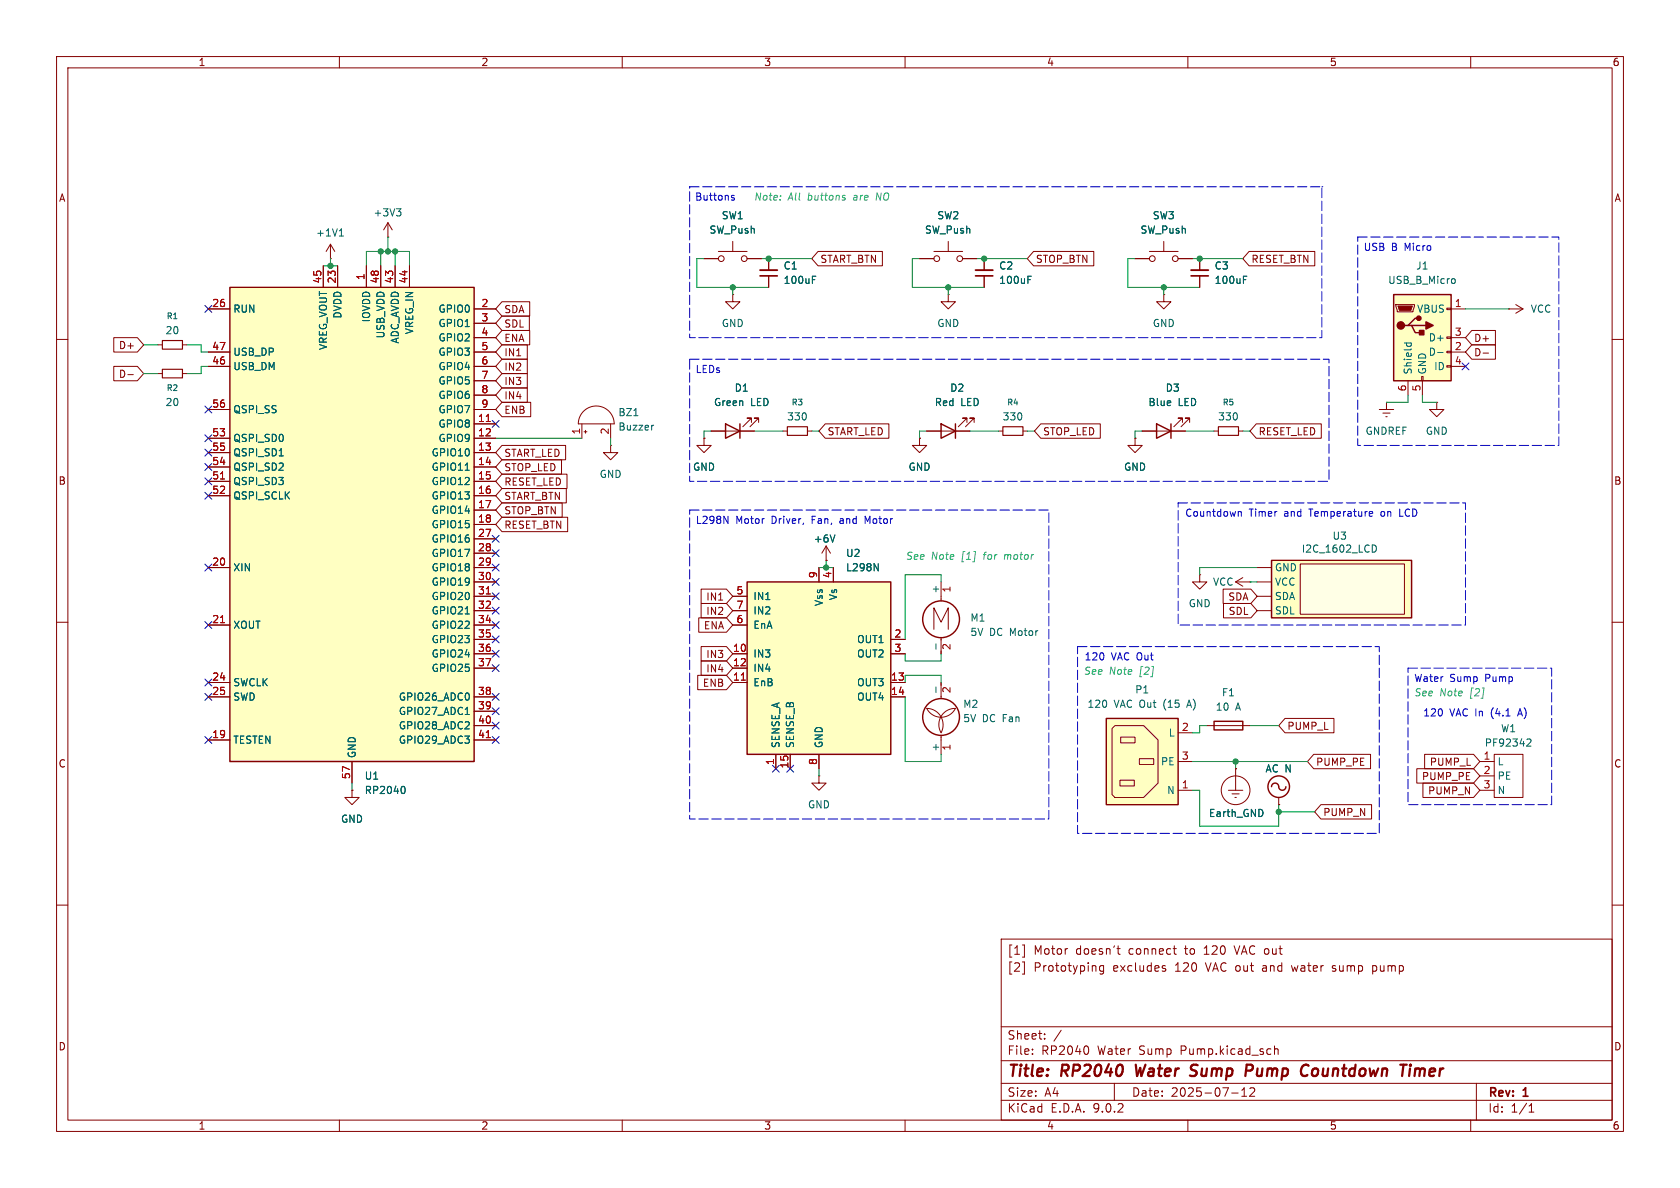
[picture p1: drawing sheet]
<svg xmlns="http://www.w3.org/2000/svg" width="297mm" height="210mm" viewBox="0 0 297 210" stroke-linecap="round" stroke-linejoin="round" font-family="sans-serif">
<g fill="none" stroke="#840000" stroke-width=".18">
<path d="M10 10h277v190h-277zM12 12h273v186h-273zM60 10v2M110 10v2M160 10v2M210 10v2M260 10v2M162.6 45.7h2.5M165.1 44.5h5.1M167.6 42.7v1.8M170.2 45.7h2.5M10 60h2"/>
<path d="M243.8 72.4h2.6M244.5 73h1.2M245 73.7h.2M245.1 71.1h.1M245.1 71.1v1.3M285 60h2M10 110h2M285 110h2M10 160h2M177 166h108v32h-108zM180.7 170.1h.4v2.1h-.4M180.7 167.1h.4v2.1h-.4"/>
<path d="M195.1 170.7v1.2l-.3 .3-.3-.1M195.1 170.8l-.4-.1-.3 .3v.4l.1 .2h.6M197.5 167.7h.5M197.7 167.2v1.3l.3 .2M205.7 171.2l.3 .1 .1 .2-.2 .2h-.3M205.7 170.7l.3 .1M207.4 167.7h.6M207.7 168.6l.3 .1M218.2 167.2l.5 1.5M228.3 170.7l.3 1M235.5 171.6l.5 .1M235.7 170.7l-.2 .2 .2 .3"/>
<path d="M242.7 171.6l.4 .1M242.7 170.7v1.5M243.1 170.7l-.4 .1M285 160h2M60 198v2M110 198v2M160 198v2M177 194.5h108M177 191.5h108M177 187.5h108M177 181.5h108M182.5 186.3v.1"/>
<path d="M182.5 185.5v.1M184.7 183.6v.1M184.7 182.8v.1M187.6 182.1l-1.3 2M192.2 185l.3 .5-.3 .8M197 191.5v3M210 198v2M217.7 193.2h1.2M219.5 193.8h.9M219.5 192.7l.5-.4v1.5M221 192.4l.5-.1 .2 .1 .1 .3-.9 1.1h.9M225.3 184.9v1.5"/>
<path d="M225.3 185.5l.2-.1 .4 .1 .1 .9M260 198v2M261 191.5v6.5M270.3 196.6h.9M270.3 195.5l.4-.4v1.5"/>
<circle cx="165.6" cy="45.7" r=".51"/>
<circle cx="169.7" cy="45.7" r=".51"/>
</g>
<path d="M200.8 188.2l.2 2 .6-1.4M210.5 188.8l.2 .3 .7 .3M211.4 190a.85 .85 0 0 1-1 .1M211.5 188.2h-.5l-.4 .4M220.4 188.2l.9 .1a.58 .58 0 0 1-.3 1h-.7M232.7 188.9a.62 .62 0 0 0-.7 .4v.7a.52 .52 0 0 0 .7 .1M250.2 189.1a.49 .49 0 0 1 .9 .1M250.2 188.9l-.1 1.3M251.1 189.2l-.2 1M251.2 189l-.1 .2" fill="none" stroke="#840000" stroke-width=".4"/>
<path d="M224.8 99.1h24.8v10.1h-24.8z" fill="#ffffc2"/>
<path d="M229.9 99.7h18.4v8.9h-18.4z" fill="#ffffe6"/>
<path d="M224.8 99.1h24.8v10.1h-24.8z" fill="none" stroke="#840000" stroke-width=".25"/>
<path d="M129.5 52.1v1.2h1.3l-1.3 1.3-1.2-1.3h1.2M129.5 52.1h.1M135.9 45.7v2.1M135.9 48.8v2M229.9 99.7h18.4v8.9h-18.4zM222.2 100.3h2.6M222.2 102.9h2.6M222.2 105.4h2.6M222.2 108h2.6" fill="none" stroke="#840000" stroke-width=".18"/>
<path d="M143.6 49.4h.4M143.6 48.8h.6M242.6 96.3a.64 .64 0 0 1 .7 .7 .64 .64 0 0 1-.7 .6" fill="none" stroke="#006464" stroke-width=".18"/>
<path d="M134.4 48.8h3" fill="none" stroke="#840000" stroke-width=".3"/>
<path d="M134.4 47.8h3" fill="none" stroke="#840000" stroke-width=".33"/>
<path d="M246.4 52.1h10.1v15.2h-10.1z" fill="#ffffc2"/>
<path d="M246.4 52.1h10.1v15.2h-10.1zM248.9 57.5h.7l.6 1.3h1.3M249.6 57.5h2.5M250.8 56.3h-.6l-1.3 1.2h-.6" fill="none" stroke="#840000" stroke-width=".25"/>
<g fill="none" stroke="#840000" stroke-width=".18">
<path d="M246.8 53.8h3.3v.3l-.3 1h-2.8zM255.8 54.5h.7v.2h-.7zM255.8 59.6h.7v.2h-.7zM256.5 54.6h2.6M256.5 59.7h2.6M107.9 78.7v1.3h1.3l-1.3 1.3-1.2-1.3h1.2M107.9 78.7h.1M138.4 76.2h.8M142.7 76.2h.8M248.9 67.3v2.6M251.3 66.5h.3v.8h-.3zM251.5 67.3v2.6"/>
<path d="M255.8 62.1h.7v.3h-.7zM255.8 64.6h.7v.3h-.7zM256.5 62.2h2.6M256.5 64.8h2.6M212.1 101.6v1.3h1.3l-1.3 1.2-1.3-1.2h1.3M212.1 101.6h.1"/>
</g>
<path d="M247.1 54.1h2.6l-.3 .8h-2z" fill="#840000" stroke="#840000" stroke-width=".18"/>
<g fill="#840000" stroke="#840000" stroke-width=".25">
<path d="M251 58.4h.7v.8h-.7z"/>
<path d="M252.1 56.9l1.3 .6-1.3 .7z"/>
<circle cx="247.6" cy="57.5" r=".63"/>
<circle cx="250.8" cy="56.3" r=".38"/>
</g>
<path d="M256.8 49.3h.3l.2 .2-.1 .5-.4 .1M248.2 60.6h1.3M248.7 60.6v.4M249.4 60.6l.1 .4M254.2 62.3h.9" fill="none" stroke="#006464" stroke-width=".18"/>
<path d="M139.2 75.4h3.5v1.6h-3.5z" fill="none" stroke="#840000" stroke-width=".2"/>
<path d="M40.6 50.8h43.2v83.8h-43.2z" fill="#ffffc2"/>
<path d="M40.6 50.8h43.2v83.8h-43.2zM128.3 74.9l2.5 1.3-2.5 1.3zM130.8 74.9v2.6" fill="none" stroke="#840000" stroke-width=".25"/>
<g fill="none" stroke="#840000" stroke-width=".18">
<path d="M68.6 39.4l-.8 1.2M68.6 39.4l.7 1.2M68.6 39.4v2.5M36.8 54.6h3.8M57.1 47v3.8M59.7 47v3.8M64.8 47v3.8M67.3 47v3.8M68.6 41.9h.1M69.8 47v3.8M72.4 47v3.8M83.8 54.6h3.8"/>
<path d="M83.8 57.2h3.8M83.8 59.7h3.8M124.5 45.7h2.5M127 44.5h5.1M129.5 42.7v1.8M132.1 45.7h2.5M212.1 45.7v2.1M212.1 48.8v2M36.8 62.2h3.8M36.8 64.8h3.8M36.8 72.4h3.8M36.8 77.5h3.8"/>
<path d="M83.8 62.2h3.8M83.8 64.8h3.8M83.8 72.4h3.8M83.8 77.5h3.8M83.8 67.3h3.8M83.8 69.9h3.8M83.8 74.9h3.8M102.9 74.9v2.6M103.2 72.7a3.2 3.2 0 0 1 3.4-.7 3.2 3.2 0 0 1 2 2.9h-6.4a3.2 3.2 0 0 1 1-2.2zM103.3 76.3h.5M103.5 76.1v.5M107.9 74.9v2.6"/>
<path d="M125.7 76.2h7.6M132.8 74.7v-.8h-.7h.7l-1.5 1.5M134.1 74.7v-.8h-.8h.8l-1.5 1.5M36.8 80h3.8M36.8 82.6h3.8M36.8 85.1h3.8M36.8 87.6h3.8M83.8 80h3.8M83.8 82.6h3.8M83.8 85.1h3.8M83.8 87.6h3.8M83.8 90.2h3.8"/>
<path d="M83.8 92.7h3.8M83.8 95.3h3.8M83.8 97.8h3.8M36.8 100.3h3.8M36.8 110.5h3.8M83.8 100.3h3.8M83.8 110.5h3.8M83.8 102.9h3.8M83.8 105.4h3.8M83.8 108h3.8M83.8 113h3.8M83.8 115.6h3.8"/>
<path d="M83.8 118.1h3.8M218.4 102.9h2.6M218.4 102.9l1.3 .7M219.7 102.1l-1.3 .8M221 102.9h.1M36.8 120.7h3.8M36.8 123.2h3.8M36.8 130.8h3.8M62.2 134.6v3.8M83.8 123.2h3.8M83.8 130.8h3.8M83.8 125.7h3.8"/>
<path d="M83.8 128.3h3.8M144.8 137.2v1.2h1.2l-1.2 1.3-1.3-1.3h1.3M144.8 137.2h.1M217.2 139.7h2.5M218.4 135.9h.1M218.4 135.9v3.8M261.6 139.7h2.6M261.6 134.6h2.6M261.6 137.2h2.6M264.2 133.4h5v7.6h-5zM217.8 140.3h1.3M218.3 141h.3"/>
<circle cx="127.5" cy="45.7" r=".51"/>
<circle cx="131.6" cy="45.7" r=".51"/>
<circle cx="218.4" cy="139.7" r="2.54"/>
</g>
<path d="M70.1 36.9h.8l-.4 .5M70.6 37.4l.3 .2v.3l-.3 .3M219.8 49.4h.4M219.8 48.8h.6M112.1 73.5h.7M115.6 75.2h-.3M49.4 80.6h.7M82.2 83.1h.8M82.2 108.5h.8M71.3 139a.79 .79 0 0 1 0 1.3M82.2 126.3h.8M270 130.7l.4-.1 .3 .4-.8 .9h.8" fill="none" stroke="#006464" stroke-width=".18"/>
<path d="M86 74.5h.7M39 84.7h.7M39 110.1h.7M86 105h.7M86 130.4h.7" fill="none" stroke="#a90000" stroke-width=".18"/>
<path d="M210.6 48.8h3" fill="none" stroke="#840000" stroke-width=".3"/>
<path d="M210.6 47.8h3" fill="none" stroke="#840000" stroke-width=".33"/>
<g fill="#ffffc2">
<path d="M195.6 127h12.7v15.2h-12.7z"/>
<path d="M196.6 128.8l.5-.5h5.1l2.5 2.5v7.6l-2.5 2.6h-5.1l-.5-.5z"/>
</g>
<g fill="none" stroke="#840000" stroke-width=".25">
<path d="M166.4 74.9l2.5 1.3-2.5 1.3zM168.9 74.9v2.6M204.5 74.9l2.5 1.3-2.5 1.3zM207 74.9v2.6M195.6 127h12.7v15.2h-12.7zM214.6 127.5h5.1v1.5h-5.1zM224.8 139.1a.67 .67 0 0 1 .8-.7 .67 .67 0 0 1 .5 .9 .64 .64 0 0 0 .7 .4 .64 .64 0 0 0 .5-.6"/>
<circle cx="226.1" cy="139.1" r="1.9"/>
</g>
<g fill="none" stroke="#840000" stroke-width=".18">
<path d="M167.6 52.1v1.2h1.3l-1.3 1.3-1.2-1.3h1.2M167.6 52.1h.1M200.7 45.7h2.5M203.2 44.5h5.1M205.7 42.7v1.8M208.3 45.7h2.5M266.7 54.6h.1M266.7 54.6h2.5M268 53.8l1.2 .8M269.2 54.6l-1.2 .8M27.9 66h.8M27.9 61h.8"/>
<path d="M32.3 66h.7M32.3 61h.7M124.5 77.5v1.2h1.2l-1.2 1.3-1.3-1.3h1.3M124.5 77.5h.1M162.6 77.5v1.2h1.2l-1.2 1.3-1.3-1.3h1.3M162.6 77.5h.1M163.8 76.2h7.6M170.9 74.7v-.8h-.7h.7l-1.5 1.5M172.2 74.7v-.8h-.8h.8l-1.5 1.5M176.5 76.2h.8M180.8 76.2h.8M200.7 77.5v1.2h1.2l-1.2 1.3-1.3-1.3h1.3"/>
<path d="M200.7 77.5h.1M201.9 76.2h7.6M209 74.7v-.8h-.7h.7l-1.5 1.5M210.3 74.7v-.8h-.8h.8l-1.5 1.5M214.6 76.2h.8M218.9 76.2h.8M254 71.1v1.3h1.3l-1.3 1.3-1.3-1.3h1.3M254 71.1h.1M146 99.1h.1M146 96.5l-.7 1.3M146 96.5l.8 1.3M146 96.5v2.6"/>
<path d="M62.2 139.7v1.3h1.3l-1.3 1.2-1.2-1.2h1.2M62.2 139.7h.1M196.6 128.8l.5-.5h5.1l2.5 2.5v7.6l-2.5 2.6h-5.1l-.5-.5zM198 137.9h2.5v1h-2.5zM198.1 130.3h2.6v1h-2.6zM201.4 134.1h2.6v1h-2.6zM208.3 129.5h2.5M208.3 134.6h2.5M208.3 139.7h2.5M213.4 128.3h7.6M226.1 142.2h.1M226.1 141v1.2"/>
<circle cx="203.7" cy="45.7" r=".51"/>
<circle cx="207.8" cy="45.7" r=".51"/>
</g>
<path d="M28.7 65.3h3.6v1.5h-3.6zM28.7 60.2h3.6v1.5h-3.6zM177.3 75.4h3.5v1.6h-3.5zM215.4 75.4h3.5v1.6h-3.5z" fill="none" stroke="#840000" stroke-width=".2"/>
<path d="M147.6 94.6l-.4 1.2" fill="none" stroke="#006464" stroke-width=".18"/>
<path d="M132.1 102.9h25.4v30.5h-25.4z" fill="#ffffc2"/>
<g fill="none" stroke="#840000" stroke-width=".25">
<path d="M132.1 102.9h25.4v30.5h-25.4z"/>
<circle cx="166.4" cy="109.5" r="3.3"/>
<circle cx="166.4" cy="126.7" r="3.3"/>
</g>
<g fill="none" stroke="#840000" stroke-width=".18">
<path d="M20.1 59.7h4.2l1.1 1.3-1.1 1.2h-4.2zM36.8 54.6h3.8M57.1 47v3.8M58.4 45.7h.1M58.4 43.2l-.7 1.3M58.4 43.2l.8 1.3M58.4 43.2v2.5M59.7 47v3.8M64.8 47v3.8M67.3 47v3.8M69.8 47v3.8M72.4 47v3.8"/>
<path d="M83.8 54.6h3.8M83.8 57.2h3.8M83.8 59.7h3.8M88.7 58.4h4.9v2.6h-4.9l-1.1-1.3zM88.7 53.3h4.9v2.6h-4.9l-1.1-1.3zM88.7 55.9h4.9v2.5h-4.9l-1.1-1.2zM124.5 45.7h2.5M132.1 45.7h2.5M135.9 45.7v2.1M135.9 48.8v2M144.6 44.4h11.4v2.6h-11.4l-1.1-1.3zM162.6 45.7h2.5"/>
<path d="M170.2 45.7h2.5M174 45.7v2.1M174 48.8v2M182.7 44.4h10.7v2.6h-10.7l-1.1-1.3zM200.7 45.7h2.5M205.7 52.1v1.2h1.3l-1.3 1.3-1.2-1.3h1.2M205.7 52.1h.1M208.3 45.7h2.5M212.1 45.7v2.1M212.1 48.8v2M220.8 44.4h11.6v2.6h-11.6l-1.1-1.3zM260.2 58.4h4.2v2.6h-4.2l-1.1-1.3z"/>
<path d="M20.1 64.8h4.2l1.1 1.2-1.1 1.3h-4.2zM22.6 66.2h1M36.8 62.2h3.8M36.8 64.8h3.8M36.8 72.4h3.8M36.8 77.5h3.8M83.8 62.2h3.8M83.8 64.8h3.8M83.8 72.4h3.8M83.8 77.5h3.8M83.8 67.3h3.8M83.8 69.9h3.8"/>
<path d="M83.8 74.9h3.8M88.7 63.5h4.5v2.5h-4.5l-1.1-1.2zM88.7 71.1h5.1v2.6h-5.1l-1.1-1.3zM88.7 61h4.5v2.5h-4.5l-1.1-1.3zM88.7 68.6h4.5v2.5h-4.5l-1.1-1.2zM88.7 66h4.5v2.6h-4.5l-1.1-1.3zM88.7 78.7h11.3v2.6h-11.3l-1.1-1.3zM124.5 77.5h.1M125.7 76.2h2.6M130.8 76.2h2.5M145.9 74.9h11.2v2.6h-11.2l-1.1-1.3zM162.6 77.5h.1"/>
<path d="M163.8 76.2h2.6M168.9 76.2h2.5M184 74.9h10.5v2.6h-10.5l-1.1-1.3zM200.7 77.5h.1M201.9 76.2h2.6M207 76.2h2.5M222.1 74.9h11.5v2.6h-11.5l-1.1-1.3zM260.2 61h4.2v2.5h-4.2l-1.1-1.3zM262.2 62.4h.9M36.8 80h3.8M36.8 82.6h3.8M36.8 85.1h3.8"/>
<path d="M36.8 87.6h3.8M83.8 80h3.8M83.8 82.6h3.8M83.8 85.1h3.8M83.8 87.6h3.8M83.8 90.2h3.8M83.8 92.7h3.8M83.8 95.3h3.8M83.8 97.8h3.8M88.7 91.4h11.7v2.6h-11.7l-1.1-1.3zM88.7 86.4h11.4v2.5h-11.4l-1.1-1.3zM88.7 88.9h10.7v2.5h-10.7l-1.1-1.2z"/>
<path d="M88.7 81.3h10.6v2.5h-10.6l-1.1-1.2zM88.7 83.8h11.5v2.6h-11.5l-1.1-1.3zM146 99.1h.1M36.8 110.5h3.8M36.8 100.3h3.8M83.8 105.4h3.8M83.8 108h3.8M83.8 110.5h3.8M83.8 115.6h3.8M83.8 118.1h3.8M83.8 113h3.8M83.8 100.3h3.8"/>
<path d="M83.8 102.9h3.8M123.3 119.4h5.1l1.1 1.3-1.1 1.2h-5.1zM123.5 109.2h4.9l1.1 1.3-1.1 1.3h-4.9zM123.9 114.3h4.5l1.1 1.3-1.1 1.2h-4.5zM123.9 106.7h4.5l1.1 1.3-1.1 1.2h-4.5zM123.9 104.1h4.5l1.1 1.3-1.1 1.3h-4.5zM123.9 116.8h4.5l1.1 1.3-1.1 1.3h-4.5zM129.5 105.4h2.6M129.5 108h2.6M129.5 110.5h2.6M129.5 115.6h2.6M129.5 118.1h2.6"/>
<path d="M144.8 100.3v2.6M147.3 100.3v2.6M157.5 115.6h2.5M157.5 113h2.5M165.1 111.3v-3.9l1.3 2.6 1.2-2.6v3.9M166.4 102.9v3.3M166.4 112.7v2.9M216.2 104.1h4.9l1.1 1.3-1.1 1.3h-4.9zM216.3 106.7h4.8l1.1 1.3-1.1 1.2h-4.8zM36.8 120.7h3.8M36.8 123.2h3.8M36.8 130.8h3.8"/>
<path d="M62.2 139.7h.1M62.2 134.6v3.8M83.8 123.2h3.8M83.8 130.8h3.8M83.8 125.7h3.8M83.8 128.3h3.8M129.5 120.7h2.6M137.2 133.4v2.5M139.7 133.4v2.5M144.8 133.4v2.5M157.5 120.7h2.5M157.5 123.2h2.5"/>
<path d="M163.8 125.2a2.92 2.92 0 0 1 2.6 4.3 2.86 2.86 0 0 1 2.5-4.3 2.84 2.84 0 0 1-2.5 1.6 2.84 2.84 0 0 1-2.6-1.6zM166.4 120.7v2.8M166.4 130v3.4M218.4 135.9h.1M227.2 127h8.6v2.5h-8.6l-1.1-1.2zM232.3 133.3h10v2.6h-10l-1.2-1.3zM250.5 135.9h10l1.1 1.3-1.1 1.2h-10zM251.6 138.4h8.9l1.1 1.3-1.1 1.3h-8.9zM251.9 133.3h8.6l1.1 1.3-1.1 1.3h-8.6zM226.1 142.2h.1M233.5 142.2h9v2.6h-9l-1.1-1.3z"/>
</g>
<path d="M86 74.5h.7M39 84.7h.7M39 110.1h.7M86 105h.7M86 130.4h.7M131.1 120.2h.7" fill="none" stroke="#a90000" stroke-width=".18"/>
<g fill="none" stroke="#006464" stroke-width=".18">
<path d="M60 41.7h.7M60.1 40.8l.3-.3v1.2M143.6 49.4h.4M143.6 48.8h.6M181.7 49.4h.4M181.7 48.8h.6M219.8 49.4h.4M219.8 48.8h.6M49.4 80.6h.7M82.2 83.1h.8M147.6 94.6l-.4 1.2M154.5 99.6l.8 1.3v-1.3"/>
<path d="M82.2 108.5h.8M165.5 113.8v1M71.3 139a.79 .79 0 0 1 0 1.3M82.2 126.3h.8M165.5 121.4v1"/>
</g>
<path d="M172.5 48.8h3" fill="none" stroke="#840000" stroke-width=".3"/>
<path d="M172.5 47.8h3" fill="none" stroke="#840000" stroke-width=".33"/>
<path d="M121.9 33h111.8v26.7h-111.8zM233.7 33h.1M240 41.9h35.6v36.8h-35.6zM121.9 63.5h113v21.6h-113zM121.9 90.2h63.5v54.6h-63.5zM208.3 88.9h50.8v21.6h-50.8zM190.5 114.3h53.3v33h-53.3zM248.9 118.1h25.4v24.1h-25.4z" fill="none" stroke="#0000c2" stroke-width=".18" stroke-dasharray="1.7 .6"/>
<g fill="none" stroke="#009600" stroke-width=".18">
<path d="M57.1 47h2.6M58.4 45.7v1.3M64.8 47v-2.5h7.6v2.5M67.3 44.5v2.5M68.6 41.9v2.6M69.8 44.5v2.5M124.5 45.7h-1.3v5.1h12.7M129.5 50.8v1.3M134.6 45.7h8.9M162.6 45.7h-1.3v5.1h12.7M167.6 50.8v1.3M172.7 45.7h8.9"/>
<path d="M200.7 45.7h-1.3v5.1h12.7M205.7 50.8v1.3M210.8 45.7h8.9M259.1 54.6h7.6M25.4 66h2.5M25.4 61h2.5M33 61h2.6v1.2h1.2M36.8 64.8h-1.2v1.2h-2.6M87.6 77.5h15.3M107.9 77.5v1.2M125.7 76.2h-1.2v1.3M133.3 76.2h5.1"/>
<path d="M143.5 76.2h1.3M163.8 76.2h-1.2v1.3M171.4 76.2h5.1M181.6 76.2h1.3M201.9 76.2h-1.2v1.3M209.5 76.2h5.1M219.7 76.2h1.3M248.9 69.9v1.2h-3.8M251.5 69.9v1.2h2.5M146 99.1v1.2M144.8 100.3h2.5M160 115.6v1.2h6.4v-1.2"/>
<path d="M166.4 102.9v-1.3h-6.4v11.4M221 102.9h1.2M222.2 100.3h-10.1v1.3M62.2 138.4v1.3M144.8 135.9v1.3M160 123.2v11.4h6.4v-1.2M160 120.7v-1.3h6.4v1.3M210.8 139.7h1.3v6.4h14v-3.9M210.8 134.6h20.3M213.4 128.3h-1.3v1.2h-1.3M218.4 134.6v1.3M221 128.3h5.1"/>
<path d="M226.1 143.5h6.3"/>
</g>
<g fill="none" stroke="#000084" stroke-width=".18">
<path d="M36.2 54l1.2 1.2M37.4 54l-1.2 1.2M36.2 79.4l1.2 1.2M36.2 76.9l1.2 1.2M36.2 71.8l1.2 1.2M37.4 79.4l-1.2 1.2M37.4 76.9l-1.2 1.2M37.4 71.8l-1.2 1.2M87 74.3l1.2 1.2M88.2 74.3l-1.2 1.2M258.5 64.2l1.2 1.2M259.7 64.2l-1.2 1.2"/>
<path d="M36.2 99.7l1.2 1.2M36.2 87l1.2 1.2M36.2 84.5l1.2 1.2M36.2 81.9l1.2 1.3M37.4 99.7l-1.2 1.2M37.4 87l-1.2 1.2M37.4 84.5l-1.2 1.2M37.4 81.9l-1.2 1.3M87 94.6l1.2 1.3M87 97.2l1.2 1.2M87 99.7l1.2 1.2M88.2 94.6l-1.2 1.3"/>
<path d="M88.2 97.2l-1.2 1.2M88.2 99.7l-1.2 1.2M36.2 109.9l1.2 1.2M37.4 109.9l-1.2 1.2M87 102.3l1.2 1.2M87 112.4l1.2 1.2M87 104.8l1.2 1.2M87 107.3l1.2 1.3M87 115l1.2 1.2M87 109.9l1.2 1.2M87 117.5l1.2 1.2M88.2 102.3l-1.2 1.2"/>
<path d="M88.2 112.4l-1.2 1.2M88.2 104.8l-1.2 1.2M88.2 107.3l-1.2 1.3M88.2 115l-1.2 1.2M88.2 109.9l-1.2 1.2M88.2 117.5l-1.2 1.2M36.2 122.6l1.2 1.2M36.2 130.2l1.2 1.2M36.2 120l1.2 1.3M37.4 122.6l-1.2 1.2M37.4 130.2l-1.2 1.2M37.4 120l-1.2 1.3"/>
<path d="M87 122.6l1.2 1.2M87 127.7l1.2 1.2M87 130.2l1.2 1.2M87 125.1l1.2 1.2M88.2 122.6l-1.2 1.2M88.2 127.7l-1.2 1.2M88.2 130.2l-1.2 1.2M88.2 125.1l-1.2 1.2M136.6 135.3l1.2 1.2M137.8 135.3l-1.2 1.2M139.1 135.3l1.2 1.2M140.3 135.3l-1.2 1.2"/>
</g>
<path d="M129.3 34.8l.5 .3-.1 .3-.4-.1M129.8 34.6l-.3-.1-.2 .2M128 91.3l.7 1.2v-1.2M153.4 92.2l-.4-.9v1.2M218.9 90.4v.9M218.9 90.5l.2-.1 .3 .1 .1 .8M242.2 90.4l.4 .1 .1 .2-.6 .1M242.6 91.2l-.4 .1M247.4 90v1.3h.7" fill="none" stroke="#0000c2" stroke-width=".18"/>
<path d="M149.3 35l.1 .1-.1 .2M149.3 34.5l.1 .1" fill="none" stroke="#00c2c2" stroke-width=".18"/>
<g fill="#009600" stroke="#009600" stroke-width=".18">
<circle cx="174" cy="45.7" r=".46"/>
<circle cx="167.6" cy="50.8" r=".46"/>
<circle cx="135.9" cy="45.7" r=".46"/>
<circle cx="212.1" cy="45.7" r=".46"/>
<circle cx="226.1" cy="143.5" r=".46"/>
<circle cx="218.4" cy="134.6" r=".46"/>
<circle cx="69.8" cy="44.5" r=".46"/>
<circle cx="68.6" cy="44.5" r=".46"/>
<circle cx="67.3" cy="44.5" r=".46"/>
<circle cx="129.5" cy="50.8" r=".46"/>
<circle cx="205.7" cy="50.8" r=".46"/>
<circle cx="58.4" cy="47" r=".46"/>
<circle cx="146" cy="100.3" r=".46"/>
</g>
<g font-size="2.8" fill="#840000">
<text x="178" y="190.9">Title:</text>
<text x="187.7" y="190.9">RP2040</text>
<text x="201.6" y="190.9">Water</text>
<text x="212.1" y="190.9">Sump</text>
<text x="222.6" y="190.9">Pump</text>
<text x="233.2" y="190.9">Countdown</text>
<text x="251.7" y="190.9">Timer</text>
</g>
<g font-size="2.1" fill="#840000">
<text x="178" y="172">[2]</text>
<text x="178" y="169">[1]</text>
<text x="182.7" y="172">Prototyping</text>
<text x="182.7" y="169">Motor</text>
<text x="190.2" y="169">doesn't</text>
<text x="196.8" y="172">excludes</text>
<text x="199.7" y="169">connect</text>
<text x="207.9" y="172">120</text>
<text x="209.8" y="169">to</text>
<text x="213.3" y="169">120</text>
<text x="213.5" y="172">VAC out</text>
<text x="218.9" y="169">VAC out</text>
<text x="223.7" y="172">and</text>
<text x="229.1" y="172">water</text>
<text x="236.4" y="172">sump</text>
<text x="243.6" y="172">pump</text>
<text x="178" y="184">Sheet:</text>
<text x="178" y="186.7">File:</text>
<text x="184.1" y="186.7">RP2040</text>
<text x="194.1" y="186.7">Water</text>
<text x="201.5" y="186.7">Sump</text>
<text x="209" y="186.7">Pump.kicad_sch</text>
<text x="178" y="196.9">KiCad</text>
<text x="178" y="194.1">Size:</text>
<text x="184.7" y="194.1">A4</text>
<text x="185.7" y="196.9">E.D.A.</text>
<text x="193.3" y="196.9">9.0.2</text>
<text x="200" y="194.1">Date:</text>
<text x="207" y="194.1">2025-07-12</text>
<text x="263" y="194.3">Rev:</text>
<text x="263" y="196.9">Id:</text>
<text x="267.1" y="196.9">1/1</text>
<text x="269.4" y="194.3">1</text>
</g>
<g font-size="1.8" fill="#840000">
<text x="35" y="11.9">1</text>
<text x="85" y="11.9">2</text>
<text x="135" y="11.9">3</text>
<text x="185" y="11.9">4</text>
<text x="235" y="11.9">5</text>
<text x="285" y="11.9">6</text>
<text x="10.3" y="35.9">A</text>
<text x="285.3" y="35.9">A</text>
<text x="144.9" y="46.7">START_BTN</text>
<text x="183" y="46.7">STOP_BTN</text>
<text x="221.1" y="46.7">RESET_BTN</text>
<text x="89.1" y="55.6">SDA</text>
<text x="89.1" y="58.1">SDL</text>
<text x="20.9" y="61.9">D+</text>
<text x="89.1" y="60.6">ENA</text>
<text x="89.1" y="65.7">IN2</text>
<text x="89.1" y="63.2">IN1</text>
<text x="260.5" y="60.6">D+</text>
<text x="260.5" y="63.2">D-</text>
<text x="20.9" y="67">D-</text>
<text x="89.1" y="70.8">IN4</text>
<text x="89.1" y="68.3">IN3</text>
<text x="89.1" y="73.3">ENB</text>
<text x="146.2" y="77.2">START_LED</text>
<text x="184.3" y="77.2">STOP_LED</text>
<text x="222.4" y="77.2">RESET_LED</text>
<text x="89.1" y="81">START_LED</text>
<text x="89.1" y="83.5">STOP_LED</text>
<text x="10.3" y="85.9">B</text>
<text x="89.1" y="88.6">START_BTN</text>
<text x="89.1" y="86">RESET_LED</text>
<text x="285.3" y="85.9">B</text>
<text x="89.1" y="93.7">RESET_BTN</text>
<text x="89.1" y="91.1">STOP_BTN</text>
<text x="124.8" y="106.4">IN1</text>
<text x="217" y="106.4">SDA</text>
<text x="124.3" y="111.4">ENA</text>
<text x="124.8" y="108.9">IN2</text>
<text x="217.1" y="108.9">SDL</text>
<text x="124.8" y="116.5">IN3</text>
<text x="124.8" y="119.1">IN4</text>
<text x="124.2" y="121.6">ENB</text>
<text x="227.5" y="129.2">PUMP_L</text>
<text x="10.3" y="135.9">C</text>
<text x="232.6" y="135.6">PUMP_PE</text>
<text x="252.7" y="135.6">PUMP_L</text>
<text x="285.3" y="135.9">C</text>
<text x="251.3" y="138.1">PUMP_PE</text>
<text x="252.4" y="140.7">PUMP_N</text>
<text x="233.8" y="144.5">PUMP_N</text>
<text x="10.3" y="185.9">D</text>
<text x="285.3" y="185.9">D</text>
<text x="35" y="199.9">1</text>
<text x="85" y="199.9">2</text>
<text x="135" y="199.9">3</text>
<text x="185" y="199.9">4</text>
<text x="235" y="199.9">5</text>
<text x="285" y="199.9">6</text>
</g>
<g font-size="1.8" fill="#0000c2">
<text x="122.8" y="35.7">Buttons</text>
<text x="241" y="44.6">USB</text>
<text x="246" y="44.6">B</text>
<text x="248.4" y="44.6">Micro</text>
<text x="122.9" y="66.1">LEDs</text>
<text x="122.9" y="92.8">L298N</text>
<text x="130.1" y="92.8">Motor</text>
<text x="136.5" y="92.8">Driver,</text>
<text x="143.8" y="92.8">Fan,</text>
<text x="148.9" y="92.8">and</text>
<text x="153.6" y="92.8">Motor</text>
<text x="209.4" y="91.5">Countdown</text>
<text x="220.8" y="91.5">Timer</text>
<text x="227.1" y="91.5">and</text>
<text x="231.8" y="91.5">Temperature</text>
<text x="244.6" y="91.5">on</text>
<text x="248.1" y="91.5">LCD</text>
<text x="191.7" y="116.9">120</text>
<text x="196.5" y="116.9">VAC Out</text>
<text x="249.9" y="120.8">Water</text>
<text x="256.3" y="120.8">Sump</text>
<text x="262.7" y="120.8">Pump</text>
<text x="251.5" y="126.9">120</text>
<text x="256.3" y="126.9">VAC In</text>
<text x="263.8" y="126.9">(4.1</text>
<text x="268.9" y="126.9">A)</text>
</g>
<g font-size="1.8" fill="#00c2c2">
<text x="133.2" y="35.7">Note:</text>
<text x="139.3" y="35.7">All</text>
<text x="142.9" y="35.7">buttons</text>
<text x="151.1" y="35.7">are</text>
<text x="155.3" y="35.7">NO</text>
<text x="160" y="99.2">See</text>
<text x="164.6" y="99.2">Note</text>
<text x="170.1" y="99.2">[1]</text>
<text x="174.2" y="99.2">for</text>
<text x="178" y="99.2">motor</text>
<text x="191.5" y="119.5">See</text>
<text x="196.1" y="119.5">Note</text>
<text x="201.6" y="119.5">[2]</text>
<text x="249.9" y="123.3">See</text>
<text x="254.5" y="123.3">Note</text>
<text x="260" y="123.3">[2]</text>
</g>
<g font-size="1.8" fill="#006464">
<text x="65.9" y="38.5">+3V3</text>
<text x="125.3" y="41.5">SW_Push</text>
<text x="127.5" y="39">SW1</text>
<text x="163.4" y="41.5">SW_Push</text>
<text x="165.6" y="39">SW2</text>
<text x="201.5" y="41.5">SW_Push</text>
<text x="203.7" y="39">SW3</text>
<text x="55.8" y="42">+1V1</text>
<text x="138.4" y="47.8">C1</text>
<text x="176.5" y="47.8">C2</text>
<text x="214.6" y="47.8">C3</text>
<text x="250.3" y="47.9">J1</text>
<text x="138.4" y="50.4">100uF</text>
<text x="176.5" y="50.4">100uF</text>
<text x="214.6" y="50.4">100uF</text>
<text x="245.3" y="50.4">USB_B_Micro</text>
<text x="29.2" y="59.3">20</text>
<text x="41.1" y="55.5">RUN</text>
<text x="60.6" y="56.4" transform="rotate(-90 60.6 56.4)">DVDD</text>
<text x="65.6" y="57.1" transform="rotate(-90 65.6 57.1)">IOVDD</text>
<text x="68.2" y="59.9" transform="rotate(-90 68.2 59.9)">USB_VDD</text>
<text x="73.3" y="59.2" transform="rotate(-90 73.3 59.2)">VREG_IN</text>
<text x="77.4" y="55.5">GPIO0</text>
<text x="77.4" y="58">GPIO1</text>
<text x="127.5" y="58">GND</text>
<text x="165.6" y="58">GND</text>
<text x="203.7" y="58">GND</text>
<text x="250.4" y="55.5">VBUS</text>
<text x="270.5" y="55.5">VCC</text>
<text x="41.1" y="63.1">USB_DP</text>
<text x="41.1" y="65.6">USB_DM</text>
<text x="58" y="62" transform="rotate(-90 58 62)">VREG_VOUT</text>
<text x="70.7" y="60.8" transform="rotate(-90 70.7 60.8)">ADC_AVDD</text>
<text x="77.4" y="60.6">GPIO2</text>
<text x="77.4" y="63.1">GPIO3</text>
<text x="77.4" y="65.6">GPIO4</text>
<text x="252.5" y="60.6">D+</text>
<text x="252.5" y="63.1">D-</text>
<text x="253.4" y="65.6">ID</text>
<text x="29.2" y="72">20</text>
<text x="77.4" y="68.2">GPIO5</text>
<text x="77.4" y="70.7">GPIO6</text>
<text x="126.1" y="72">Green</text>
<text x="129.8" y="69.4">D1</text>
<text x="132.7" y="72">LED</text>
<text x="165.2" y="72">Red</text>
<text x="167.9" y="69.4">D2</text>
<text x="169.8" y="72">LED</text>
<text x="202.9" y="72">Blue</text>
<text x="206" y="69.4">D3</text>
<text x="208.3" y="72">LED</text>
<text x="249.8" y="66.3" transform="rotate(-90 249.8 66.3)">Shield</text>
<text x="252.3" y="66.3" transform="rotate(-90 252.3 66.3)">GND</text>
<text x="41.1" y="73.3">QSPI_SS</text>
<text x="77.4" y="73.3">GPIO7</text>
<text x="77.4" y="75.8">GPIO8</text>
<text x="109.2" y="73.8">BZ1</text>
<text x="109.2" y="76.3">Buzzer</text>
<text x="139.1" y="74.5">330</text>
<text x="177.2" y="74.5">330</text>
<text x="215.3" y="74.5">330</text>
<text x="241.3" y="77.1">GNDREF</text>
<text x="252" y="77.1">GND</text>
<text x="41.1" y="78.3">QSPI_SD0</text>
<text x="41.1" y="80.9">QSPI_SD1</text>
<text x="41.1" y="83.4">QSPI_SD2</text>
<text x="76.2" y="80.9">GPIO10</text>
<text x="76.2" y="83.4">GPIO11</text>
<text x="77.4" y="78.3">GPIO9</text>
<text x="122.4" y="83.4">GND</text>
<text x="160.5" y="83.4">GND</text>
<text x="198.6" y="83.4">GND</text>
<text x="41.1" y="86">QSPI_SD3</text>
<text x="41.1" y="88.5">QSPI_SCLK</text>
<text x="76.2" y="86">GPIO12</text>
<text x="76.2" y="88.5">GPIO13</text>
<text x="105.9" y="84.7">GND</text>
<text x="76.2" y="91">GPIO14</text>
<text x="76.2" y="93.6">GPIO15</text>
<text x="235.5" y="95.6">U3</text>
<text x="41.1" y="101.2">XIN</text>
<text x="76.2" y="96.1">GPIO16</text>
<text x="76.2" y="98.7">GPIO17</text>
<text x="76.2" y="101.2">GPIO18</text>
<text x="143.8" y="96.1">+6V</text>
<text x="149.5" y="101.2">L298N</text>
<text x="149.5" y="98.7">U2</text>
<text x="225.3" y="101.2">GND</text>
<text x="230" y="97.9">I2C_1602_LCD</text>
<text x="76.2" y="103.7">GPIO19</text>
<text x="76.2" y="106.3">GPIO20</text>
<text x="133.1" y="106.3">IN1</text>
<text x="145.6" y="107.2" transform="rotate(-90 145.6 107.2)">Vss</text>
<text x="148.2" y="106.2" transform="rotate(-90 148.2 106.2)">Vs</text>
<text x="166.1" y="105" transform="rotate(-90 166.1 105)">+</text>
<text x="210.1" y="107.5">GND</text>
<text x="214.3" y="103.7">VCC</text>
<text x="225.3" y="103.7">VCC</text>
<text x="225.3" y="106.3">SDA</text>
<text x="41.1" y="111.4">XOUT</text>
<text x="76.2" y="108.8">GPIO21</text>
<text x="76.2" y="111.4">GPIO22</text>
<text x="76.2" y="113.9">GPIO23</text>
<text x="133.1" y="108.8">IN2</text>
<text x="133.1" y="111.4">EnA</text>
<text x="151.4" y="113.9">OUT1</text>
<text x="171.5" y="110.1">M1</text>
<text x="171.5" y="112.6">5V</text>
<text x="174.9" y="112.6">DC Motor</text>
<text x="225.3" y="108.8">SDL</text>
<text x="76.2" y="116.4">GPIO24</text>
<text x="76.2" y="119">GPIO25</text>
<text x="133.1" y="116.4">IN3</text>
<text x="133.1" y="119">IN4</text>
<text x="151.4" y="116.4">OUT2</text>
<text x="41.1" y="121.5">SWCLK</text>
<text x="41.1" y="124.1">SWD</text>
<text x="70.4" y="124.1">GPIO26_ADC0</text>
<text x="133.1" y="121.5">EnB</text>
<text x="151.4" y="121.5">OUT3</text>
<text x="151.4" y="124.1">OUT4</text>
<text x="170.2" y="125.3">M2</text>
<text x="192.2" y="125.3">120</text>
<text x="197" y="125.3">VAC Out</text>
<text x="200.6" y="122.8">P1</text>
<text x="205.9" y="125.3">(15</text>
<text x="210.4" y="125.3">A)</text>
<text x="214.8" y="125.8">10</text>
<text x="215.9" y="123.3">F1</text>
<text x="218.4" y="125.8">A</text>
<text x="41.1" y="131.7">TESTEN</text>
<text x="70.4" y="126.6">GPIO27_ADC1</text>
<text x="70.4" y="129.1">GPIO28_ADC2</text>
<text x="70.4" y="131.7">GPIO29_ADC3</text>
<text x="170.2" y="127.9">5V</text>
<text x="173.7" y="127.9">DC Fan</text>
<text x="206.5" y="130.4">L</text>
<text x="265.3" y="129.6">W1</text>
<text x="63.1" y="134.1" transform="rotate(-90 63.1 134.1)">GND</text>
<text x="138" y="132.3" transform="rotate(-90 138 132.3)">SENSE_A</text>
<text x="140.6" y="132.3" transform="rotate(-90 140.6 132.3)">SENSE_B</text>
<text x="145.6" y="132.3" transform="rotate(-90 145.6 132.3)">GND</text>
<text x="166.1" y="133" transform="rotate(-90 166.1 133)">+</text>
<text x="205.1" y="135.5">PE</text>
<text x="223.6" y="136.8">AC N</text>
<text x="262.4" y="132.2">PF92342</text>
<text x="264.7" y="135.5">L</text>
<text x="64.4" y="138">U1</text>
<text x="64.4" y="140.6">RP2040</text>
<text x="142.7" y="143.1">GND</text>
<text x="206.2" y="140.6">N</text>
<text x="264.7" y="138">PE</text>
<text x="264.7" y="140.6">N</text>
<text x="60.2" y="145.6">GND</text>
<text x="213.6" y="144.6">Earth_GND</text>
</g>
<g font-size="1.8" fill="#a90000">
<text x="56.9" y="50.2" transform="rotate(-90 56.9 50.2)">45</text>
<text x="59.4" y="50.2" transform="rotate(-90 59.4 50.2)">23</text>
<text x="64.5" y="49.6" transform="rotate(-90 64.5 49.6)">1</text>
<text x="67.1" y="50.2" transform="rotate(-90 67.1 50.2)">48</text>
<text x="69.6" y="50.2" transform="rotate(-90 69.6 50.2)">43</text>
<text x="72.1" y="50.2" transform="rotate(-90 72.1 50.2)">44</text>
<text x="37.4" y="54.4">26</text>
<text x="85" y="54.4">2</text>
<text x="85" y="56.9">3</text>
<text x="85" y="59.4">4</text>
<text x="257.1" y="54.4">1</text>
<text x="257.1" y="59.4">3</text>
<text x="37.4" y="62">47</text>
<text x="37.4" y="64.5">46</text>
<text x="85" y="62">5</text>
<text x="85" y="64.5">6</text>
<text x="257.1" y="62">2</text>
<text x="257.1" y="64.5">4</text>
<text x="85" y="67.1">7</text>
<text x="85" y="69.6">8</text>
<text x="248.7" y="69.3" transform="rotate(-90 248.7 69.3)">6</text>
<text x="251.2" y="69.3" transform="rotate(-90 251.2 69.3)">5</text>
<text x="37.4" y="72.1">56</text>
<text x="37.4" y="77.2">53</text>
<text x="84.4" y="74.7">11</text>
<text x="84.4" y="77.2">12</text>
<text x="85" y="72.1">9</text>
<text x="102.6" y="76.9" transform="rotate(-90 102.6 76.9)">1</text>
<text x="107.7" y="76.9" transform="rotate(-90 107.7 76.9)">2</text>
<text x="37.4" y="79.8">55</text>
<text x="37.4" y="82.3">54</text>
<text x="84.4" y="79.8">13</text>
<text x="84.4" y="82.3">14</text>
<text x="37.4" y="84.8">51</text>
<text x="37.4" y="87.4">52</text>
<text x="84.4" y="84.8">15</text>
<text x="84.4" y="87.4">16</text>
<text x="84.4" y="89.9">17</text>
<text x="84.4" y="92.5">18</text>
<text x="84.4" y="95">27</text>
<text x="37.4" y="100.1">20</text>
<text x="84.4" y="97.5">28</text>
<text x="84.4" y="100.1">29</text>
<text x="84.4" y="102.6">30</text>
<text x="84.4" y="105.2">31</text>
<text x="84.4" y="107.7">32</text>
<text x="130.1" y="105.2">5</text>
<text x="130.1" y="107.7">7</text>
<text x="144.5" y="102.3" transform="rotate(-90 144.5 102.3)">9</text>
<text x="147.1" y="102.3" transform="rotate(-90 147.1 102.3)">4</text>
<text x="168.4" y="104.8" transform="rotate(-90 168.4 104.8)">1</text>
<text x="37.4" y="110.2">21</text>
<text x="84.4" y="110.2">34</text>
<text x="84.4" y="112.8">35</text>
<text x="130.1" y="110.2">6</text>
<text x="158" y="112.8">2</text>
<text x="84.4" y="115.3">36</text>
<text x="84.4" y="117.9">37</text>
<text x="129.5" y="115.3">10</text>
<text x="129.5" y="117.9">12</text>
<text x="158" y="115.3">3</text>
<text x="168.4" y="115" transform="rotate(-90 168.4 115)">2</text>
<text x="37.4" y="120.4">24</text>
<text x="37.4" y="122.9">25</text>
<text x="84.4" y="122.9">38</text>
<text x="84.4" y="125.5">39</text>
<text x="129.5" y="120.4">11</text>
<text x="157.4" y="120.4">13</text>
<text x="157.4" y="122.9">14</text>
<text x="168.4" y="122.6" transform="rotate(-90 168.4 122.6)">2</text>
<text x="37.4" y="130.6">19</text>
<text x="84.4" y="128">40</text>
<text x="84.4" y="130.6">41</text>
<text x="208.8" y="129.3">2</text>
<text x="62" y="137.8" transform="rotate(-90 62 137.8)">57</text>
<text x="136.9" y="135.3" transform="rotate(-90 136.9 135.3)">1</text>
<text x="139.4" y="135.9" transform="rotate(-90 139.4 135.9)">15</text>
<text x="144.5" y="135.3" transform="rotate(-90 144.5 135.3)">8</text>
<text x="168.4" y="132.8" transform="rotate(-90 168.4 132.8)">1</text>
<text x="208.8" y="134.4">3</text>
<text x="262.2" y="134.4">1</text>
<text x="262.2" y="136.9">2</text>
<text x="208.8" y="139.4">1</text>
<text x="262.2" y="139.4">3</text>
</g>
<g font-size="1.4" fill="#006464">
<text x="29.4" y="56.6">R1</text>
<text x="29.4" y="69.3">R2</text>
<text x="139.9" y="71.9">R3</text>
<text x="178" y="71.9">R4</text>
<text x="216.1" y="71.9">R5</text>
</g>
</svg>
